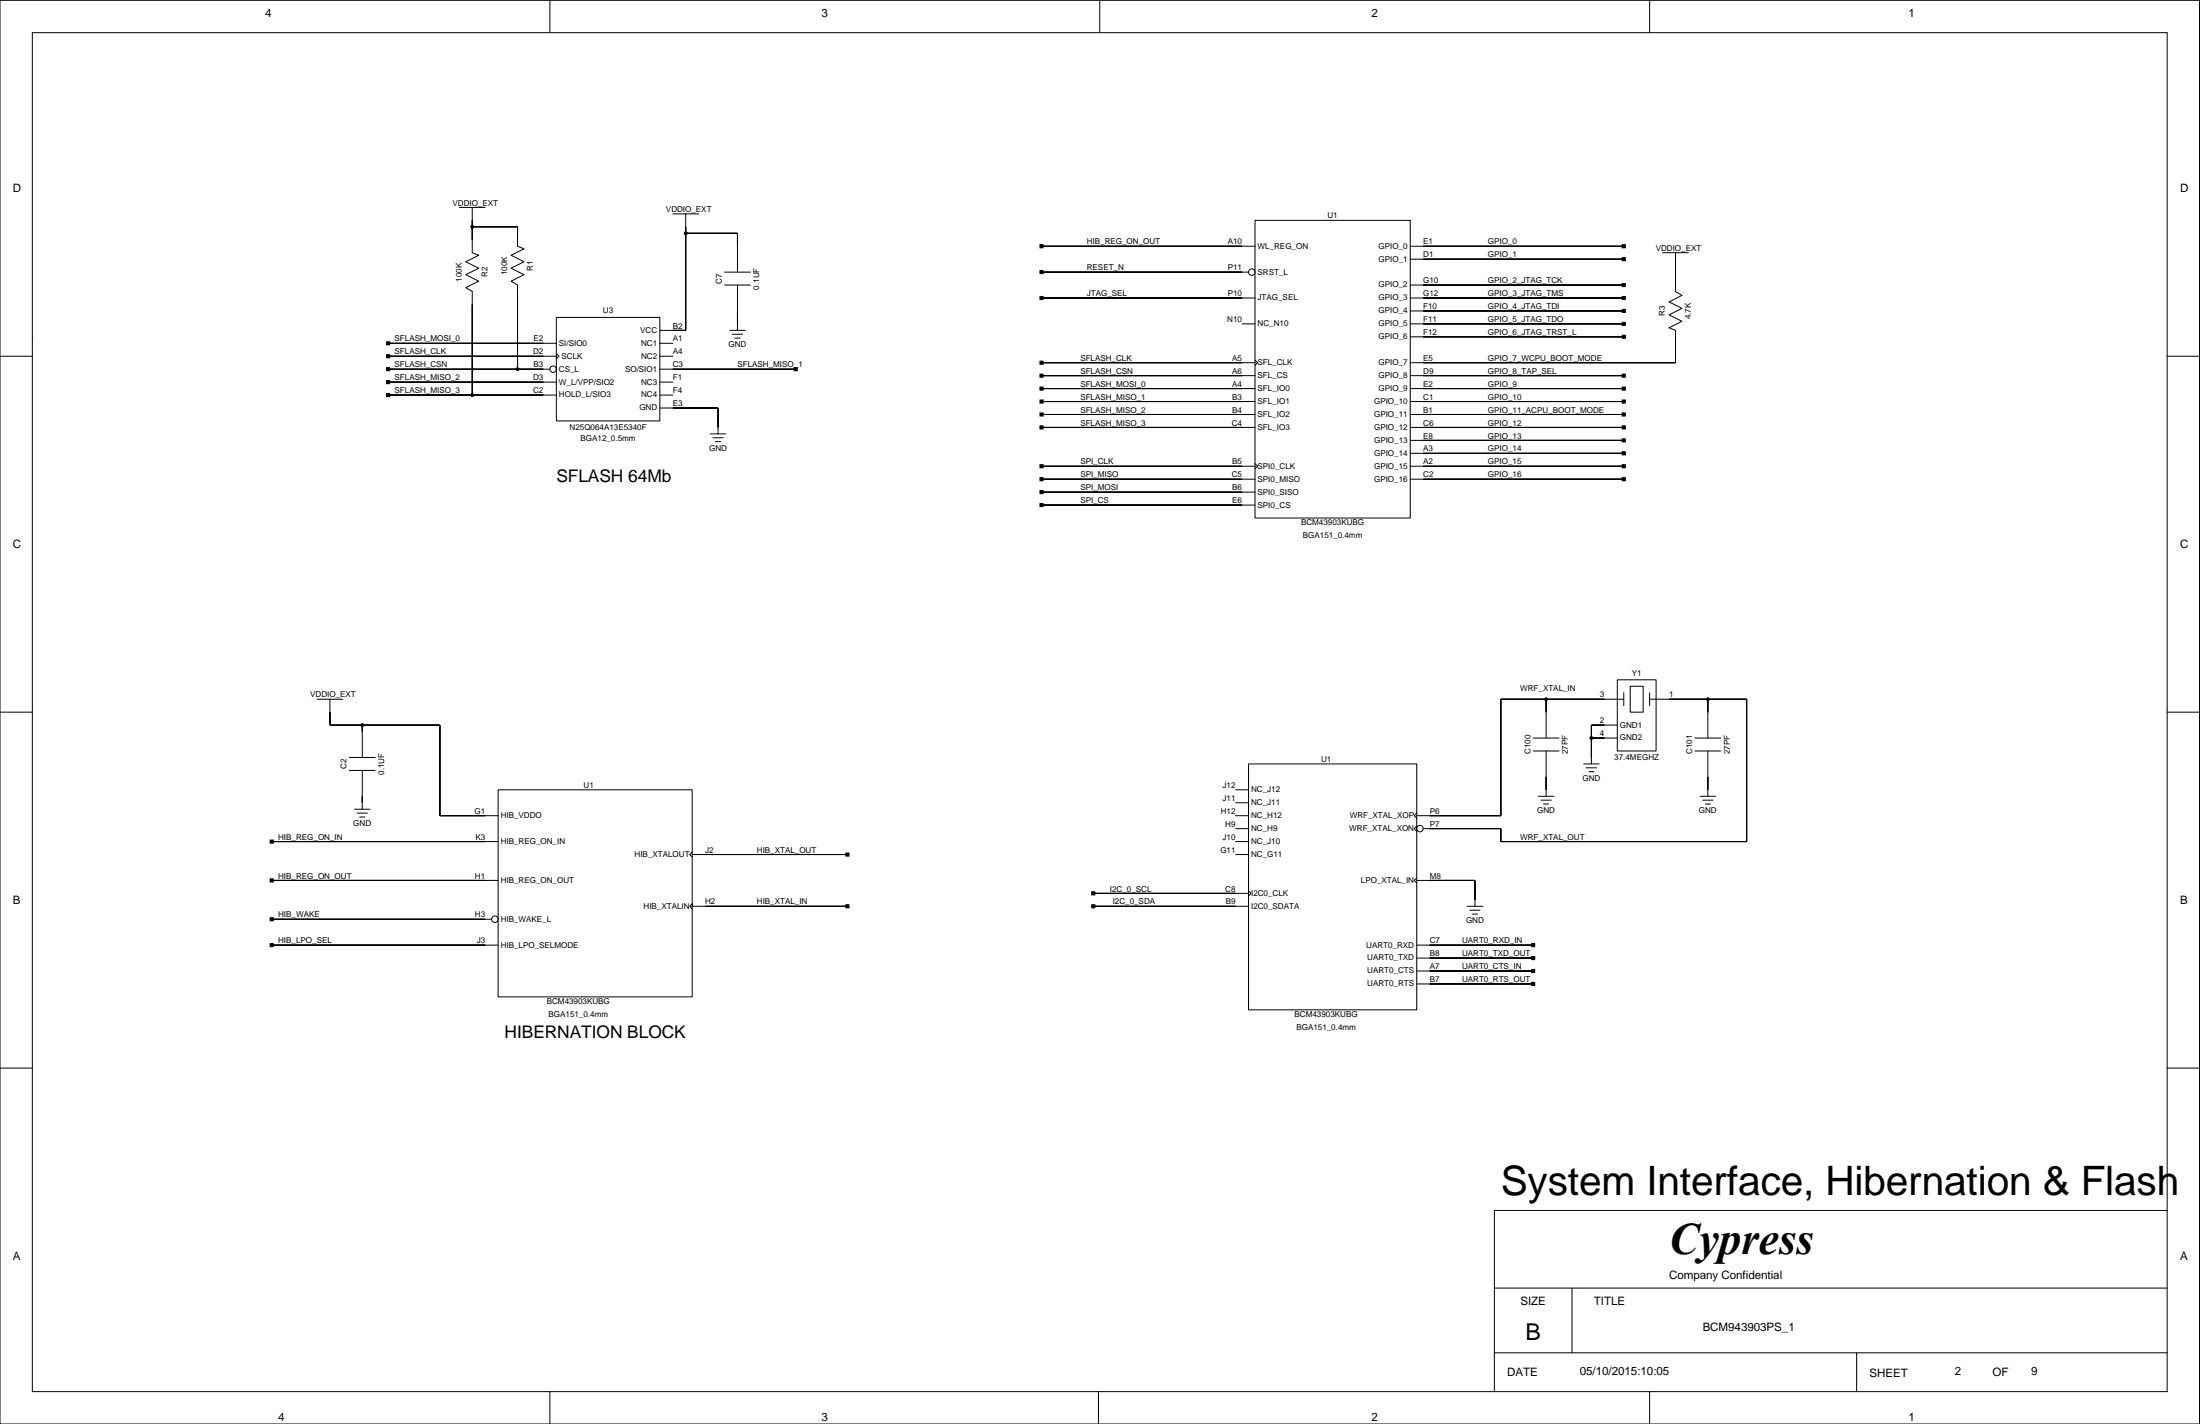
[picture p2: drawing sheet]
<svg xmlns="http://www.w3.org/2000/svg" width="432mm" height="279mm" viewBox="0 0 432 279" stroke-linecap="round" stroke-linejoin="round" font-family="sans-serif">
<g fill="none" stroke="#000" stroke-width=".2">
<path d="M0 .1h431.7v279.3h-431.7zM6.3 6.4h419.1v266.7h-419.1zM107.9 .1v6.3M215.9 .1v6.3M323.8 .1v6.3M90.1 40.7h5.1M92.7 44.5h8.9v3.8l1.2 .5-2.5 1.3 2.5 1.3-2.5 1.2 2.5 1.3-2.5 1.3 1.3 .7v16.5M92.7 40.7v8.9l1.3 .5-2.6 1.3 2.6 1.2-2.6 1.3 2.6 1.3-2.6 1.2 1.3 .8v20.3M132.1 42h5M134.6 42v22.8h-5.1M134.6 45.8h10.1v7.6M142.2 55.9h5.1"/>
<path d="M142.2 53.4h5.1M144.7 55.9v8.9M204.4 58.5h41.9M204.4 48.3h41.9M204.4 53.4h40.7M246.3 43.2h30.5v58.4h-30.5zM276.8 58.5h41.9M276.8 48.3h41.9M276.8 55.9h41.9M276.8 50.9h41.9M326.3 49.6h5.1M328.9 49.6v7.6l1.2 .8-2.5 1.2 2.5 1.3-2.5 1.3 2.5 1.2-2.5 1.3 1.3 .5v6.4h-52.1"/>
<path d="M0 69.9h6.3M76.2 72.4h31.7M76.2 77.5h33M76.2 69.9h33M76.2 67.4h33M76.2 75h33M109.2 62.3h20.3v20.3h-20.3zM109.2 69.4l.5 .5-.5 .5M129.5 69.9h2.6M129.5 72.4h26.7M129.5 67.4h2.6M129.5 75h2.6"/>
<path d="M129.5 77.5h2.6M143.2 64.8h3.1M143.7 65.6h2.1M144.2 66.3h1.1M204.4 71.2h41.9M204.4 78.8h41.9M204.4 73.7h41.9M204.4 76.2h41.9M243.8 63.5h2.5M246.3 70.7l.5 .5-.5 .5M276.8 78.8h41.9M276.8 63.5h41.9"/>
<path d="M276.8 73.7h41.9M276.8 61h41.9M276.8 66.1h41.9M276.8 76.2h41.9M425.4 69.9h6.3M129.5 80.1h11.4v5M139.4 85.1h3.1M139.9 85.9h2.1M140.4 86.7h1M204.4 91.5h41.9M204.4 94h41.9M204.4 96.6h41.9"/>
<path d="M204.4 99.1h41.9M204.4 81.3h41.9M204.4 83.9h41.9M246.3 91l.5 .5-.5 .5M276.8 86.4h41.9M276.8 91.5h41.9M276.8 94h41.9M276.8 81.3h41.9M276.8 83.9h41.9M276.8 88.9h41.9M0 139.7h6.3M62.2 137.2h5.1"/>
<path d="M64.8 137.2v5.1h21.5v17.7h11.5M303.5 137.2v7.6M317.4 133.4h7.6v13.9h-7.6zM318.7 137.2h-24.1v22.8h-16.5M318.7 135.9v2.6M320 134.7h2.5v5h-2.5zM323.8 137.2h19v27.9h-48.2v-2.5h-15.3M323.8 135.9v2.6M335.2 137.2v7.6M425.4 139.7h6.3M68.6 151.2h5M68.6 148.6h5"/>
<path d="M69.6 158.8h3M70.1 159.5h2M71.1 142.3v6.3M71.1 151.2v7.6M97.8 155h38.1v40.6h-38.1zM242.5 155h2.6M242.5 157.5h2.6M245.1 149.9h33v48.2h-33zM278.1 159.5l-.5 .5 .5 .6M300.9 147.3h5.1M300.9 144.8h5.1M301.9 156.2h3.1"/>
<path d="M302.4 157h2.1M303 157.8h1M303.5 147.3v8.9M310.8 149.9h3.1M311.3 150.7h2.1M311.8 151.4h1.1M312.3 144.8h5.1M317.4 142.3h-5.1v7.6M332.7 147.3h5M332.7 144.8h5M333.7 156.2h3M334.2 157h2"/>
<path d="M334.7 157.8h1M335.2 147.3v8.9M53.3 165.1h44.5M53.3 172.7h44.5M70.6 160.3h1M135.9 167.2l-.5 .5 .5 .5M135.9 167.7h30.4M166.3 177.8h-30.4v-.5l-.5 .5 .5 .5M214.6 177.8h30.5M214.6 175.3h30.5M242.5 160h2.6M242.5 162.6h2.6"/>
<path d="M242.5 165.1h2.6M242.5 167.7h2.6M245.1 174.8l.5 .5-.5 .5M278.1 162.1l-.5 .5 .5 .5M278.1 172.2l-.5 .5 .5 .6M278.1 172.7h11.4v5.1M288 177.8h3M288.5 178.6h2M289 179.3h1M53.3 185.4h44.5M53.3 180.4h43.2M278.1 185.4h22.8"/>
<path d="M278.1 193.1h22.8M278.1 190.5h22.8M278.1 188h22.8M0 209.6h6.3M425.4 209.6h6.3M425.4 237.5h-132.1v35.6M293.3 252.7h132.1M308.5 252.7v12.7M107.9 273.1v6.3M215.6 273.1v6.3M293.3 265.4h132.1M323.8 273.1v6.3"/>
<path d="M364.4 265.4v7.7"/>
<circle cx="92.7" cy="44.5" r=".25"/>
<circle cx="134.6" cy="45.8" r=".25"/>
<circle cx="245.7" cy="53.4" r=".63"/>
<circle cx="92.7" cy="77.5" r=".25"/>
<circle cx="101.6" cy="72.4" r=".25"/>
<circle cx="108.6" cy="72.4" r=".63"/>
<circle cx="303.5" cy="137.2" r=".25"/>
<circle cx="335.2" cy="137.2" r=".25"/>
<circle cx="71.1" cy="142.3" r=".25"/>
<circle cx="312.3" cy="144.8" r=".25"/>
<circle cx="278.7" cy="162.6" r=".63"/>
<circle cx="97.1" cy="180.4" r=".63"/>
</g>
<g fill="#000" stroke="#000" stroke-width=".2">
<path d="M92.7 43.2v1.3z" fill-rule="evenodd"/>
<path d="M92.7 44.5v2.5z" fill-rule="evenodd"/>
<path d="M92.7 59.7v17.8z" fill-rule="evenodd"/>
<path d="M101.6 58.5v13.9z" fill-rule="evenodd"/>
<path d="M101.6 44.5v1.3z" fill-rule="evenodd"/>
<path d="M92.7 44.5h8.9z" fill-rule="evenodd"/>
<path d="M134.6 45.8v19z" fill-rule="evenodd"/>
<path d="M134.6 44.5v1.3z" fill-rule="evenodd"/>
<path d="M144.7 45.8v2.5z" fill-rule="evenodd"/>
<path d="M134.6 45.8h10.1z" fill-rule="evenodd"/>
<path d="M204.1 58.2h.6v.6h-.6z" fill-rule="evenodd"/>
<path d="M204.1 48h.6v.6h-.6z" fill-rule="evenodd"/>
<path d="M204.1 53.1h.6v.6h-.6z" fill-rule="evenodd"/>
<path d="M204.4 58.5h39.4z" fill-rule="evenodd"/>
<path d="M204.4 48.3h39.4z" fill-rule="evenodd"/>
<path d="M204.4 53.4h39.4z" fill-rule="evenodd"/>
<path d="M318.4 55.6h.6v.6h-.6z" fill-rule="evenodd"/>
<path d="M318.4 58.2h.6v.6h-.6z" fill-rule="evenodd"/>
<path d="M318.4 48h.6v.6h-.6z" fill-rule="evenodd"/>
<path d="M318.4 50.5h.6v.7h-.6z" fill-rule="evenodd"/>
<path d="M279.3 55.9h39.4z" fill-rule="evenodd"/>
<path d="M279.3 58.5h39.4z" fill-rule="evenodd"/>
<path d="M279.3 48.3h39.4z" fill-rule="evenodd"/>
<path d="M279.3 50.9h39.4z" fill-rule="evenodd"/>
<path d="M328.9 52.1v2.6z" fill-rule="evenodd"/>
<path d="M75.9 69.6h.6v.6h-.6z" fill-rule="evenodd"/>
<path d="M75.9 67.1h.6v.6h-.6z" fill-rule="evenodd"/>
<path d="M75.9 74.7h.6v.6h-.6z" fill-rule="evenodd"/>
<path d="M75.9 72.1h.6v.6h-.6z" fill-rule="evenodd"/>
<path d="M75.9 77.2h.6v.6h-.6z" fill-rule="evenodd"/>
<path d="M76.2 77.5h16.5z" fill-rule="evenodd"/>
<path d="M76.2 72.4h25.4z" fill-rule="evenodd"/>
<path d="M76.2 69.9h30.5z" fill-rule="evenodd"/>
<path d="M76.2 67.4h30.5z" fill-rule="evenodd"/>
<path d="M76.2 75h30.5z" fill-rule="evenodd"/>
<path d="M101.6 72.4h5.1z" fill-rule="evenodd"/>
<path d="M92.7 77.5h14z" fill-rule="evenodd"/>
<path d="M132.1 64.8h2.5z" fill-rule="evenodd"/>
<path d="M144.7 61v2.5z" fill-rule="evenodd"/>
<path d="M155.9 72.1h.6v.6h-.6z" fill-rule="evenodd"/>
<path d="M132.1 72.4h24.1z" fill-rule="evenodd"/>
<path d="M204.1 70.9h.6v.6h-.6z" fill-rule="evenodd"/>
<path d="M204.1 75.9h.6v.7h-.6z" fill-rule="evenodd"/>
<path d="M204.1 73.4h.6v.6h-.6z" fill-rule="evenodd"/>
<path d="M204.1 78.5h.6v.6h-.6z" fill-rule="evenodd"/>
<path d="M204.4 71.2h39.4z" fill-rule="evenodd"/>
<path d="M204.4 76.2h39.4z" fill-rule="evenodd"/>
<path d="M204.4 73.7h39.4z" fill-rule="evenodd"/>
<path d="M204.4 78.8h39.4z" fill-rule="evenodd"/>
<path d="M318.4 78.5h.6v.6h-.6z" fill-rule="evenodd"/>
<path d="M318.4 63.2h.6v.7h-.6z" fill-rule="evenodd"/>
<path d="M318.4 73.4h.6v.6h-.6z" fill-rule="evenodd"/>
<path d="M318.4 60.7h.6v.6h-.6z" fill-rule="evenodd"/>
<path d="M318.4 65.8h.6v.6h-.6z" fill-rule="evenodd"/>
<path d="M318.4 75.9h.6v.7h-.6z" fill-rule="evenodd"/>
<path d="M279.3 78.8h39.4z" fill-rule="evenodd"/>
<path d="M279.3 63.5h39.4z" fill-rule="evenodd"/>
<path d="M279.3 73.7h39.4z" fill-rule="evenodd"/>
<path d="M279.3 61h39.4z" fill-rule="evenodd"/>
<path d="M279.3 66.1h39.4z" fill-rule="evenodd"/>
<path d="M279.3 76.2h39.4z" fill-rule="evenodd"/>
<path d="M328.9 67.4v3.8z" fill-rule="evenodd"/>
<path d="M279.3 71.2h49.6z" fill-rule="evenodd"/>
<path d="M132.1 80.1h8.8z" fill-rule="evenodd"/>
<path d="M140.9 80.1v3.8z" fill-rule="evenodd"/>
<path d="M204.1 91.2h.6v.6h-.6z" fill-rule="evenodd"/>
<path d="M204.1 93.7h.6v.6h-.6z" fill-rule="evenodd"/>
<path d="M204.1 96.3h.6v.6h-.6z" fill-rule="evenodd"/>
<path d="M204.1 98.8h.6v.6h-.6z" fill-rule="evenodd"/>
<path d="M204.1 83.6h.6v.6h-.6z" fill-rule="evenodd"/>
<path d="M204.1 81h.6v.6h-.6z" fill-rule="evenodd"/>
<path d="M204.4 91.5h39.4z" fill-rule="evenodd"/>
<path d="M204.4 94h39.4z" fill-rule="evenodd"/>
<path d="M204.4 96.6h39.4z" fill-rule="evenodd"/>
<path d="M204.4 99.1h39.4z" fill-rule="evenodd"/>
<path d="M204.4 83.9h39.4z" fill-rule="evenodd"/>
<path d="M204.4 81.3h39.4z" fill-rule="evenodd"/>
<path d="M318.4 86.1h.6v.6h-.6z" fill-rule="evenodd"/>
<path d="M318.4 81h.6v.6h-.6z" fill-rule="evenodd"/>
<path d="M318.4 83.6h.6v.6h-.6z" fill-rule="evenodd"/>
<path d="M318.4 91.2h.6v.6h-.6z" fill-rule="evenodd"/>
<path d="M318.4 93.7h.6v.6h-.6z" fill-rule="evenodd"/>
<path d="M318.4 88.6h.6v.6h-.6z" fill-rule="evenodd"/>
<path d="M279.3 86.4h39.4z" fill-rule="evenodd"/>
<path d="M279.3 81.3h39.4z" fill-rule="evenodd"/>
<path d="M279.3 83.9h39.4z" fill-rule="evenodd"/>
<path d="M279.3 91.5h39.4z" fill-rule="evenodd"/>
<path d="M279.3 94h39.4z" fill-rule="evenodd"/>
<path d="M279.3 88.9h39.4z" fill-rule="evenodd"/>
<path d="M64.8 139.7v2.6z" fill-rule="evenodd"/>
<path d="M294.6 137.2v22.8z" fill-rule="evenodd"/>
<path d="M303.5 137.2v2.5z" fill-rule="evenodd"/>
<path d="M294.6 137.2h8.9z" fill-rule="evenodd"/>
<path d="M303.5 137.2h11.4z" fill-rule="evenodd"/>
<path d="M327.6 137.2h7.6z" fill-rule="evenodd"/>
<path d="M335.2 137.2v2.5z" fill-rule="evenodd"/>
<path d="M335.2 137.2h7.6z" fill-rule="evenodd"/>
<path d="M342.8 137.2v27.9z" fill-rule="evenodd"/>
<path d="M71.1 156.2v1.3z" fill-rule="evenodd"/>
<path d="M71.1 142.3v1.2z" fill-rule="evenodd"/>
<path d="M64.8 142.3h6.3z" fill-rule="evenodd"/>
<path d="M71.1 142.3h15.2z" fill-rule="evenodd"/>
<path d="M86.3 142.3v17.7z" fill-rule="evenodd"/>
<path d="M303.5 152.4v2.6z" fill-rule="evenodd"/>
<path d="M312.3 144.8v3.8z" fill-rule="evenodd"/>
<path d="M312.3 142.3v2.5z" fill-rule="evenodd"/>
<path d="M312.3 142.3h2.6z" fill-rule="evenodd"/>
<path d="M312.3 144.8h2.6z" fill-rule="evenodd"/>
<path d="M335.2 152.4v2.6z" fill-rule="evenodd"/>
<path d="M53 172.4h.6v.6h-.6z" fill-rule="evenodd"/>
<path d="M53 164.8h.6v.6h-.6z" fill-rule="evenodd"/>
<path d="M53.3 172.7h41.9z" fill-rule="evenodd"/>
<path d="M53.3 165.1h41.9z" fill-rule="evenodd"/>
<path d="M86.3 160h8.9z" fill-rule="evenodd"/>
<path d="M166 177.5h.6v.6h-.6z" fill-rule="evenodd"/>
<path d="M166 167.4h.6v.6h-.6z" fill-rule="evenodd"/>
<path d="M138.4 177.8h27.9z" fill-rule="evenodd"/>
<path d="M138.4 167.7h27.9z" fill-rule="evenodd"/>
<path d="M214.3 177.5h.6v.6h-.6z" fill-rule="evenodd"/>
<path d="M214.3 175h.6v.6h-.6z" fill-rule="evenodd"/>
<path d="M214.6 177.8h27.9z" fill-rule="evenodd"/>
<path d="M214.6 175.3h27.9z" fill-rule="evenodd"/>
<path d="M289.5 172.7v3.9z" fill-rule="evenodd"/>
<path d="M280.6 172.7h8.9z" fill-rule="evenodd"/>
<path d="M280.6 160h14z" fill-rule="evenodd"/>
<path d="M280.6 162.6h14z" fill-rule="evenodd"/>
<path d="M294.6 162.6v2.5z" fill-rule="evenodd"/>
<path d="M294.6 165.1h48.2z" fill-rule="evenodd"/>
<path d="M53 180.1h.6v.6h-.6z" fill-rule="evenodd"/>
<path d="M53 185.1h.6v.6h-.6z" fill-rule="evenodd"/>
<path d="M53.3 180.4h41.9z" fill-rule="evenodd"/>
<path d="M53.3 185.4h41.9z" fill-rule="evenodd"/>
<path d="M300.6 185.1h.6v.6h-.6z" fill-rule="evenodd"/>
<path d="M300.6 192.8h.6v.6h-.6z" fill-rule="evenodd"/>
<path d="M300.6 190.2h.6v.6h-.6z" fill-rule="evenodd"/>
<path d="M300.6 187.7h.6v.6h-.6z" fill-rule="evenodd"/>
<path d="M280.6 185.4h20.3z" fill-rule="evenodd"/>
<path d="M280.6 193.1h20.3z" fill-rule="evenodd"/>
<path d="M280.6 190.5h20.3z" fill-rule="evenodd"/>
<path d="M280.6 188h20.3z" fill-rule="evenodd"/>
<circle cx="92.7" cy="44.5" r=".25"/>
<circle cx="134.6" cy="45.8" r=".25"/>
<circle cx="92.7" cy="77.5" r=".25"/>
<circle cx="101.6" cy="72.4" r=".25"/>
<circle cx="303.5" cy="137.2" r=".25"/>
<circle cx="335.2" cy="137.2" r=".25"/>
<circle cx="71.1" cy="142.3" r=".25"/>
<circle cx="312.3" cy="144.8" r=".25"/>
</g>
<text font-size="8.8" x="327.6" y="246.1">Cypress</text>
<text font-size="8" x="294.6" y="234.4">System Interface, Hibernation &amp; Flash</text>
<text font-size="4.6" x="299.4" y="263">B</text>
<g font-size="3.4">
<text x="109.2" y="94.5">SFLASH 64Mb</text>
<text x="99" y="203.7">HIBERNATION BLOCK</text>
</g>
<g font-size="2.3">
<text x="52.1" y="3.4">4</text>
<text x="161.3" y="3.4">3</text>
<text x="269.2" y="3.4">2</text>
<text x="374.6" y="3.4">1</text>
<text x="2.5" y="37.6">D</text>
<text x="427.9" y="37.6">D</text>
<text x="2.5" y="107.5">C</text>
<text x="427.9" y="107.5">C</text>
<text x="2.5" y="177.3">B</text>
<text x="427.9" y="177.3">B</text>
<text x="2.5" y="247.1">A</text>
<text x="327.6" y="250.9">Company Confidential</text>
<text x="427.9" y="247.1">A</text>
<text x="298.4" y="256">SIZE</text>
<text x="312.8" y="256">TITLE</text>
<text x="334.2" y="261.1">BCM943903PS_1</text>
<text x="310.1" y="269.7">05/10/2015:10:05</text>
<text x="383.7" y="269.7">2</text>
<text x="398.7" y="269.7">9</text>
<text x="295.8" y="270">DATE</text>
<text x="366.9" y="270.2">SHEET</text>
<text x="391.1" y="270">OF</text>
<text x="54.6" y="278.9">4</text>
<text x="161.3" y="278.9">3</text>
<text x="269.2" y="278.9">2</text>
<text x="374.6" y="278.9">1</text>
</g>
<g font-size="1.6">
<text x="88.8" y="40.3">VDDIO_EXT</text>
<text x="130.7" y="41.6">VDDIO_EXT</text>
<text x="213.3" y="48">HIB_REG_ON_OUT</text>
<text x="241" y="48">A10</text>
<text x="260.5" y="42.9">U1</text>
<text x="279.3" y="48">E1</text>
<text x="292" y="48">GPIO_0</text>
<text x="99.5" y="54" transform="rotate(-90 99.5 54)">100K</text>
<text x="104.6" y="53.1" transform="rotate(-90 104.6 53.1)">R1</text>
<text x="213.3" y="53">RESET_N</text>
<text x="241" y="53">P11</text>
<text x="246.8" y="48.8">WL_REG_ON</text>
<text x="246.8" y="53.9">SRST_L</text>
<text x="270.6" y="48.8">GPIO_0</text>
<text x="270.6" y="51.3">GPIO_1</text>
<text x="279.3" y="50.5">D1</text>
<text x="292" y="50.5">GPIO_1</text>
<text x="325" y="49.2">VDDIO_EXT</text>
<text x="90.6" y="55.2" transform="rotate(-90 90.6 55.2)">100K</text>
<text x="95.7" y="54.4" transform="rotate(-90 95.7 54.4)">R2</text>
<text x="141.7" y="55.7" transform="rotate(-90 141.7 55.7)">C7</text>
<text x="149" y="56.8" transform="rotate(-90 149 56.8)">0.1UF</text>
<text x="213.3" y="58.1">JTAG_SEL</text>
<text x="241" y="58.1">P10</text>
<text x="246.8" y="58.9">JTAG_SEL</text>
<text x="270.6" y="56.4">GPIO_2</text>
<text x="270.6" y="58.9">GPIO_3</text>
<text x="279.3" y="58.1">G12</text>
<text x="279.3" y="55.6">G10</text>
<text x="292" y="55.6">GPIO_2_JTAG_TCK</text>
<text x="292" y="58.1">GPIO_3_JTAG_TMS</text>
<text x="118.3" y="61.5">U3</text>
<text x="125.7" y="65.3">VCC</text>
<text x="132.1" y="64.5">B2</text>
<text x="240.9" y="63.2">N10</text>
<text x="246.8" y="64">NC_N10</text>
<text x="270.6" y="61.5">GPIO_4</text>
<text x="270.6" y="64">GPIO_5</text>
<text x="279.3" y="65.7">F12</text>
<text x="279.3" y="63.2">F11</text>
<text x="279.3" y="60.6">F10</text>
<text x="292" y="63.2">GPIO_5_JTAG_TDO</text>
<text x="292" y="60.6">GPIO_4_JTAG_TDI</text>
<text x="292" y="65.7">GPIO_6_JTAG_TRST_L</text>
<text x="326.8" y="62" transform="rotate(-90 326.8 62)">R3</text>
<text x="331.9" y="62.6" transform="rotate(-90 331.9 62.6)">4.7K</text>
<text x="77.5" y="69.5">SFLASH_CLK</text>
<text x="77.5" y="67">SFLASH_MOSI_0</text>
<text x="104.6" y="69.5">D2</text>
<text x="104.7" y="67">E2</text>
<text x="109.7" y="67.8">SI/SIO0</text>
<text x="110.2" y="70.4">SCLK</text>
<text x="125.8" y="67.8">NC1</text>
<text x="125.8" y="70.4">NC2</text>
<text x="132.1" y="69.5">A4</text>
<text x="132.1" y="67">A1</text>
<text x="143" y="68.1">GND</text>
<text x="212" y="70.8">SFLASH_CLK</text>
<text x="241.9" y="70.8">A5</text>
<text x="246.8" y="71.6">SFL_CLK</text>
<text x="270.6" y="66.6">GPIO_6</text>
<text x="270.6" y="71.6">GPIO_7</text>
<text x="279.3" y="70.8">E5</text>
<text x="292" y="70.8">GPIO_7_WCPU_BOOT_MODE</text>
<text x="77.5" y="74.6">SFLASH_MISO_2</text>
<text x="77.5" y="77.2">SFLASH_MISO_3</text>
<text x="77.5" y="72.1">SFLASH_CSN</text>
<text x="104.6" y="77.2">C2</text>
<text x="104.6" y="74.6">D3</text>
<text x="104.7" y="72.1">B3</text>
<text x="109.7" y="72.9">CS_L</text>
<text x="109.7" y="75.5">W_L/VPP/SIO2</text>
<text x="109.7" y="78">HOLD_L/SIO3</text>
<text x="122.7" y="72.9">SO/SIO1</text>
<text x="125.8" y="75.5">NC3</text>
<text x="125.8" y="78">NC4</text>
<text x="132.1" y="77.2">F4</text>
<text x="132.1" y="74.6">F1</text>
<text x="132.1" y="72.1">C3</text>
<text x="144.7" y="72.1">SFLASH_MISO_1</text>
<text x="212" y="75.9">SFLASH_MOSI_0</text>
<text x="212" y="73.3">SFLASH_CSN</text>
<text x="241.9" y="75.9">A4</text>
<text x="241.9" y="73.3">A6</text>
<text x="246.8" y="74.2">SFL_CS</text>
<text x="246.8" y="76.7">SFL_IO0</text>
<text x="270.6" y="74.2">GPIO_8</text>
<text x="270.6" y="76.7">GPIO_9</text>
<text x="279.3" y="75.9">E2</text>
<text x="279.3" y="73.3">D9</text>
<text x="292" y="73.3">GPIO_8_TAP_SEL</text>
<text x="292" y="75.9">GPIO_9</text>
<text x="125.5" y="80.5">GND</text>
<text x="132.1" y="79.7">E3</text>
<text x="212" y="78.4">SFLASH_MISO_1</text>
<text x="212" y="83.5">SFLASH_MISO_3</text>
<text x="212" y="81">SFLASH_MISO_2</text>
<text x="241.8" y="83.5">C4</text>
<text x="241.9" y="81">B4</text>
<text x="241.9" y="78.4">B3</text>
<text x="246.8" y="79.3">SFL_IO1</text>
<text x="246.8" y="81.8">SFL_IO2</text>
<text x="269.7" y="79.3">GPIO_10</text>
<text x="269.7" y="81.8">GPIO_11</text>
<text x="279.3" y="83.5">C6</text>
<text x="279.3" y="81">B1</text>
<text x="279.3" y="78.4">C1</text>
<text x="292" y="78.4">GPIO_10</text>
<text x="292" y="81">GPIO_11_ACPU_BOOT_MODE</text>
<text x="292" y="83.5">GPIO_12</text>
<text x="111.8" y="84.3">N25Q064A13E5340F</text>
<text x="113.9" y="86.6">BGA12_0.5mm</text>
<text x="139.2" y="88.4">GND</text>
<text x="246.8" y="84.3">SFL_IO3</text>
<text x="269.7" y="84.3">GPIO_12</text>
<text x="269.7" y="86.9">GPIO_13</text>
<text x="269.7" y="89.4">GPIO_14</text>
<text x="279.3" y="88.6">A3</text>
<text x="279.3" y="86">E8</text>
<text x="292" y="86">GPIO_13</text>
<text x="292" y="88.6">GPIO_14</text>
<text x="212" y="91.1">SPI_CLK</text>
<text x="212" y="93.7">SPI_MISO</text>
<text x="241.8" y="93.7">C5</text>
<text x="241.9" y="91.1">B5</text>
<text x="246.8" y="92">SPI0_CLK</text>
<text x="246.8" y="94.5">SPI0_MISO</text>
<text x="269.7" y="92">GPIO_15</text>
<text x="269.7" y="94.5">GPIO_16</text>
<text x="279.3" y="93.7">C2</text>
<text x="279.3" y="91.1">A2</text>
<text x="292" y="91.1">GPIO_15</text>
<text x="292" y="93.7">GPIO_16</text>
<text x="212" y="96.2">SPI_MOSI</text>
<text x="212" y="98.7">SPI_CS</text>
<text x="241.9" y="98.7">E6</text>
<text x="241.9" y="96.2">B6</text>
<text x="246.8" y="97">SPI0_SISO</text>
<text x="246.8" y="99.6">SPI0_CS</text>
<text x="255.4" y="103.1">BCM43903KUBG</text>
<text x="255.7" y="105.6">BGA151_0.4mm</text>
<text x="60.9" y="136.8">VDDIO_EXT</text>
<text x="298.4" y="135.6">WRF_XTAL_IN</text>
<text x="314" y="136.8">3</text>
<text x="320.3" y="132.6">Y1</text>
<text x="327.6" y="136.8">1</text>
<text x="314" y="141.9">2</text>
<text x="317.9" y="142.7">GND1</text>
<text x="259.3" y="149.5">U1</text>
<text x="300.4" y="148" transform="rotate(-90 300.4 148)">C100</text>
<text x="307.7" y="148" transform="rotate(-90 307.7 148)">27PF</text>
<text x="314" y="144.4">4</text>
<text x="316.8" y="149.1">37.4MEGHZ</text>
<text x="317.9" y="145.3">GND2</text>
<text x="332.1" y="148" transform="rotate(-90 332.1 148)">C101</text>
<text x="339.5" y="148" transform="rotate(-90 339.5 148)">27PF</text>
<text x="68" y="150.9" transform="rotate(-90 68 150.9)">C2</text>
<text x="75.4" y="152" transform="rotate(-90 75.4 152)">0.1UF</text>
<text x="114.5" y="154.6">U1</text>
<text x="240" y="154.6">J12</text>
<text x="245.6" y="155.4">NC_J12</text>
<text x="310.6" y="153.2">GND</text>
<text x="93.1" y="159.7">G1</text>
<text x="98.3" y="160.5">HIB_VDDO</text>
<text x="239.6" y="159.7">H12</text>
<text x="240" y="157.1">J11</text>
<text x="245.6" y="158">NC_J11</text>
<text x="245.6" y="160.5">NC_H12</text>
<text x="264.9" y="160.5">WRF_XTAL_XOP</text>
<text x="280.6" y="159.7">P6</text>
<text x="301.7" y="159.5">GND</text>
<text x="333.4" y="159.5">GND</text>
<text x="54.6" y="164.8">HIB_REG_ON_IN</text>
<text x="69.3" y="162">GND</text>
<text x="93.3" y="164.8">K3</text>
<text x="98.3" y="165.6">HIB_REG_ON_IN</text>
<text x="138.4" y="167.3">J2</text>
<text x="148.6" y="167.3">HIB_XTAL_OUT</text>
<text x="239.5" y="167.3">G11</text>
<text x="240" y="164.8">J10</text>
<text x="240.5" y="162.2">H9</text>
<text x="245.6" y="163.1">NC_H9</text>
<text x="245.6" y="165.6">NC_J10</text>
<text x="264.8" y="163.1">WRF_XTAL_XON</text>
<text x="280.6" y="162.2">P7</text>
<text x="298.4" y="164.8">WRF_XTAL_OUT</text>
<text x="54.6" y="172.4">HIB_REG_ON_OUT</text>
<text x="93.2" y="172.4">H1</text>
<text x="98.3" y="173.2">HIB_REG_ON_OUT</text>
<text x="124.6" y="168.1">HIB_XTALOUT</text>
<text x="245.6" y="168.1">NC_G11</text>
<text x="267.1" y="173.2">LPO_XTAL_IN</text>
<text x="280.6" y="172.4">M8</text>
<text x="93.2" y="180">H3</text>
<text x="126.3" y="178.3">HIB_XTALIN</text>
<text x="138.4" y="177.5">H2</text>
<text x="148.6" y="177.5">HIB_XTAL_IN</text>
<text x="217.8" y="174.9">I2C_0_SCL</text>
<text x="218.4" y="177.5">I2C_0_SDA</text>
<text x="240.5" y="174.9">C8</text>
<text x="240.6" y="177.5">B9</text>
<text x="245.6" y="175.8">I2C0_CLK</text>
<text x="245.6" y="178.3">I2C0_SDATA</text>
<text x="54.6" y="180">HIB_WAKE</text>
<text x="54.6" y="185.1">HIB_LPO_SEL</text>
<text x="93.6" y="185.1">J3</text>
<text x="98.3" y="180.8">HIB_WAKE_L</text>
<text x="98.3" y="185.9">HIB_LPO_SELMODE</text>
<text x="268.2" y="185.9">UART0_RXD</text>
<text x="280.6" y="185.1">C7</text>
<text x="287" y="185.1">UART0_RXD_IN</text>
<text x="287.7" y="181.1">GND</text>
<text x="268.3" y="188.5">UART0_TXD</text>
<text x="268.3" y="191">UART0_CTS</text>
<text x="280.6" y="190.2">A7</text>
<text x="280.6" y="187.6">B8</text>
<text x="287" y="190.2">UART0_CTS_IN</text>
<text x="287" y="187.6">UART0_TXD_OUT</text>
<text x="107.3" y="197">BCM43903KUBG</text>
<text x="268.3" y="193.5">UART0_RTS</text>
<text x="280.6" y="192.7">B7</text>
<text x="287" y="192.7">UART0_RTS_OUT</text>
<text x="107.7" y="199.6">BGA151_0.4mm</text>
<text x="254.1" y="199.6">BCM43903KUBG</text>
<text x="254.4" y="202.1">BGA151_0.4mm</text>
</g>
</svg>
